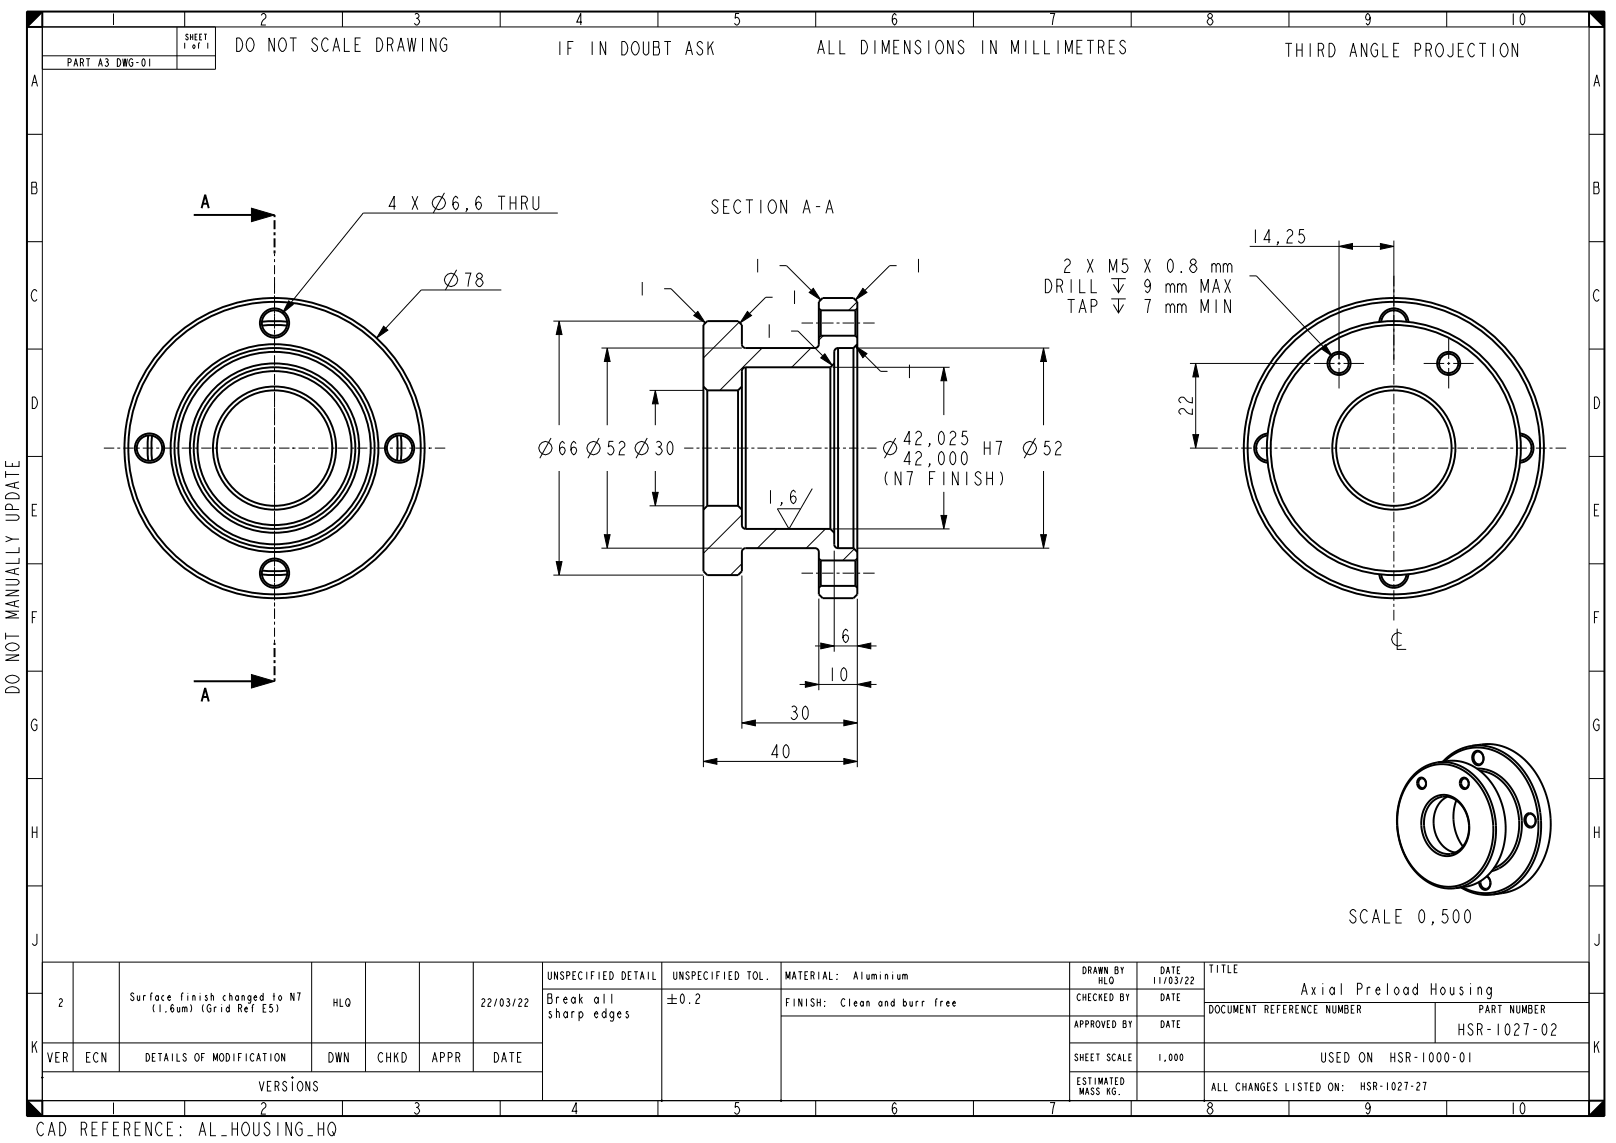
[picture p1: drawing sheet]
<svg xmlns="http://www.w3.org/2000/svg" width="420mm" height="297mm" viewBox="0 0 420 297" stroke-linecap="round" stroke-linejoin="round" font-family="sans-serif">
<g fill="#000">
<path d="M7 3h4l-4 4zM413 3h4v4zM65.4 54.1l6 1.7-6 1.8zM210.3 76l1.1-1.1 1.9 3zM224.3 74.9l1 1.1-3 1.9zM348 64l3.5-.7v1.5zM358.8 63.3l3.5 .7-3.5 .8zM75 78.2l1.2 .9-2.8 2.3zM99.7 84.8l1.1 1-2.9 2zM145.3 83.4l.8 3.5h-1.5zM157.8 90.4l.8 3.5h-1.5zM180.3 82l1.1-1.1 1.9 3z"/>
<path d="M194.3 80.9l1 1.1-3 1.9zM213.3 93l1.1-1.1 1.9 3zM222.3 89.9l3 2-1 1zM245.3 95.4l.8 3.5h-1.5zM271.2 90.4l.8 3.5h-1.5zM310.8 94.4l.7 3.5h-1.5zM343.4 90.6l1-1 1.9 3zM170.3 101.4l.8 3.5h-1.5zM310 112.9h1.5l-.7 3.5zM169.6 127.9h1.5l-.8 3.5zM244.6 133.9h1.5l-.8 3.5zM144.6 145.9h1.5l-.8 3.5z"/>
<path d="M157.1 138.9h1.5l-.8 3.5zM270.5 138.9h1.5l-.8 3.5zM65.4 175.3l6 1.7-6 1.8zM209.3 177.1l3.5 .7-3.5 .8zM213.3 167.1l3.5 .7-3.5 .8zM222.8 177.8l3.5-.7v1.5zM222.8 167.8l3.5-.7v1.5zM182.8 197.8l3.5-.7v1.5zM192.8 187.8l3.5-.7v1.5zM219.3 187.1l3.5 .7-3.5 .8zM219.3 197.1l3.5 .7-3.5 .8zM7 286l4 4h-4z"/>
<path d="M413 290l4-4v4z"/>
</g>
<g fill="none" stroke="#000" stroke-width=".26">
<path d="M7 3h4l-4 4zM7 7h410v279h-410zM11 3h402v287h-402zM11 14.5h45M46 7v11M48 3v4M56 7v11h-45M61.5 9.9a1.2 1.2 0 0 1 1.4 .8 2.17 2.17 0 0 1-.7 2.7h-.7zM89 3v4M116.1 10.4l-.5-.5a1.15 1.15 0 0 0-1.1 .8 2.17 2.17 0 0 0 .7 2.7h.4l.5-.6v-1.2h-.7M130 3v4M171 3v4"/>
<path d="M212 3v4M212.5 14l.9-3.5 .9 3.5M212.9 12.8h1M253 3v4M292.5 11.1l-.5-.6a.8 .8 0 0 0-.9 .9l.5 .5a1.23 1.23 0 0 1 .7 1.8l-.3 .3a1.15 1.15 0 0 1-1.1-.9M294 3v4M334 11.3h1.8M335 3v4M376 3v4M394.4 11.3v3.5l-1.4-3.5v3.5M413 3h4v4zM7 34.9h4"/>
<path d="M413 34.9h4M65.4 54.1l6 1.7-6 1.8zM115.5 50.1l-2.9 5.3M145 55.4h-50.6l-18.8 23.2M186.6 52.5l-.6-.6a.82 .82 0 0 0-.9 .9l.6 .6a1.21 1.21 0 0 1 .7 1.7l-.4 .3a1.2 1.2 0 0 1-1.1-.8M7 62.8h4M75 78.2l1.2 .9-2.8 2.3zM118.7 70.1l-2.9 5.2M130.3 75.3h-20.8l-9.2 10M172.6 75h1.8l6.4 6.5M200.8 77.2h-1.8l-4.2 4.3M202.6 69h1.8l6.4 6.5"/>
<path d="M210.3 76l1.1-1.1 1.9 3zM222.8 78.4l-2.2 2.2M224.3 74.9l1 1.1-3 1.9zM233 69h-1.8l-6.4 6.5M271.7 72.6a1.27 1.27 0 0 1 1.5 .8 2.11 2.11 0 0 1-.8 2.7h-.7zM274.7 74.3h.9l.6-.6v-.6l-.6-.5h-.9v3.5M275.6 74.3l.6 1.8M277.5 77.8h1.8M278.4 72.6v3.5M278.4 77.8v3.5M280.6 72.6v3.5h1.5M283.6 72.6v3.5h1.5"/>
<path d="M283.6 79.6h.9l.6-.6v-.6l-.6-.6h-.9v3.5M288.8 77.7h3.8M289.4 73.9l1.3 2.2 1.3-2.2M289.4 79.1l1.3 2.2 1.3-2.2M290.7 72.4v3.7M290.7 77.7v3.6M297.5 77.8h1.5l-.8 3.5M299 73.7l-.2 .6-.6 .3-.5-.3a1.33 1.33 0 0 1 .5-1.7 2.28 2.28 0 0 1 0 3.5l-.5-.6M303.1 74.3l.3-.6h.4l.4 .6v1.8M303.1 79.6l.3-.6h.4l.4 .6v1.7M303.1 73.7v2.4M303.1 79v2.3"/>
<path d="M304.2 74.3l.3-.6h.4l.4 .6v1.8M304.2 79.6l.3-.6h.4l.4 .6v1.7M306 74.3l.4-.6h.4l.3 .6v1.8M306 79.6l.4-.6h.4l.3 .6v1.7M306 73.7v2.4M306 79v2.3M307.1 74.3l.4-.6h.4l.4 .6v1.8M307.1 79.6l.4-.6h.4l.4 .6v1.7M312.2 76.1v-3.5l.9 2.9 .9-2.9v3.5M315.1 76.1l1-3.5 .9 3.5M315.5 74.9h1.1M316.1 77.8v3.5"/>
<path d="M318.3 72.6l1.5 3.5M319 69.1l.4-.6h.4l.4 .6v1.7M319.8 77.8v3.5l-1.5-3.5v3.5M319.8 72.6l-1.5 3.5M324.7 71.7h1.8l17.4 18.4M324.8 64h23.2M348 64l3.5-.7v1.5zM348 62.5v30.9M351.5 64h7.3M358.8 63.3l3.5 .7-3.5 .8zM362.3 62.5v30.9M413 62.8h4"/>
<path d="M7 90.7h4M99.7 84.8l1.1 1-2.9 2zM143.8 83.4h39M145.3 83.4l.8 3.5h-1.5zM145.3 86.9v23.6M156.3 90.4h36.5M157.8 90.4l.8 3.5h-1.5zM157.8 93.9v16.6M180.3 82l1.1-1.1 1.9 3zM192.1 83.7l-9.3 9.3M194.3 80.9l1 1.1-3 1.9zM198.1 90.4l-11 11"/>
<path d="M205.6 86h1.8l6.4 6.5M210.8 90.4l-5 5M213.3 93l1.1-1.1 1.9 3zM214 87.2l-1.2 1.2M216.4 95.4h30.4M222.3 89.9l3 2-1 1zM222.8 90.4h49.9M224.8 92.4l4.1 4.1h1.8M245.3 95.4l.8 3.5h-1.5zM245.3 98.9v9M271.2 90.4l.8 3.5h-1.5zM271.2 93.9v16.6"/>
<path d="M280.4 81.3l1-3.5 .9 3.5M280.8 80.1h1.1M309.3 94.4h31.2M310.8 94.4l.7 3.5h-1.5zM310.8 97.9v15M312.2 81.3v-3.5l.9 2.9 .9-2.9v3.5M343.4 90.6l1-1 1.9 3zM413 90.7h4M1.5 119.8v1.4h3.5v-1.4M7 118.6h4M143.2 113.8l-2.9 5.3M155.7 113.8l-2.9 5.3"/>
<path d="M168.2 113.8l-2.9 5.3M168.8 101.4h14M170.3 101.4l.8 3.5h-1.5zM170.3 104.9v5.6M232.8 113.8l-2.9 5.3M269.1 113.8l-2.9 5.3M309.3 116.4h7.2M310 112.9h1.5l-.7 3.5zM413 118.6h4M3.2 120.3v.9M145.3 122.4v23.5M157.1 138.9h1.5l-.8 3.5z"/>
<path d="M157.8 122.4v16.5M168.8 131.4h14M169.6 127.9h1.5l-.8 3.5zM170.3 122.4v5.5M192.8 133.8l-10 10M201.8 137.4l-5 5M211.1 127l-6 10.4-3.1-5.2M214.5 137.4l-5 5M216.4 137.4h30.4M244.6 133.9h1.5l-.8 3.5zM245.3 127.8v6.1M260 122.6a2.96 2.96 0 0 1 0 3.5"/>
<path d="M270.5 138.9h1.5l-.8 3.5zM271.2 122.4v16.5M7 146.5h4M143.8 149.4h39M144.6 145.9h1.5l-.8 3.5zM156.3 142.4h36.5M182.8 149.6v49.7M192.8 146.5l-3 2.9M192.8 149.6v39.7M212.8 155.5v23.8M216.8 143.1v26.2M222 142.6l-3 3"/>
<path d="M222.8 142.4h49.9M222.8 155.6v43.7M413 146.5h4M1.7 178.9a2.23 2.23 0 0 1 3.3 .4v.7h-3.5v-.7zM7 174.4h4M65.4 175.3l6 1.7-6 1.8zM207.8 177.8h1.5M209.3 177.1l3.5 .7-3.5 .8zM211.8 167.8h1.5M212.8 177.8h10M213.3 167.1l3.5 .7-3.5 .8zM216.8 167.8h6"/>
<path d="M222.8 177.8l3.5-.7v1.5zM222.8 167.8l3.5-.7v1.5zM226.3 177.8h1.5M226.3 167.8h1.5M363.1 163.3v5.4h2.4M364.3 164.7a1.72 1.72 0 0 0-2.6 1.4 1.72 1.72 0 0 0 2.6 1.5M413 174.4h4M182.8 197.8l3.5-.7v1.5zM186.3 197.8h33M192.8 187.8l3.5-.7v1.5zM196.3 187.8h23M219.3 187.1l3.5 .7-3.5 .8z"/>
<path d="M219.3 197.1l3.5 .7-3.5 .8zM7 202.3h4M413 202.3h4M7 230.2h4M413 230.2h4M7 258.1h4M11 250h402M19 250v28.5M31 250v28.5M34.8 258.3l-.3-.3-.5 .3 .1 .4 .7 .6-.1 .5-.4 .2-.4-.5M77.2 258h.8l-.4 2M81 250v28.5"/>
<path d="M95 250v28.5M109 250v28.5M123 250v28.5M141 257h172M141 250v36M169.7 252.5v2h.8M172 250v36M173.4 259.5h2.5M174.7 258.2v2.5M177.1 258.5l.2-.3a1.69 1.69 0 0 1 0 2.5 1.77 1.77 0 0 1-.2-2.2zM180.8 258.7l.4-.5h.3l.3 .5a.97 .97 0 0 1-.6 1l-.4 1h1M203 250v36"/>
<path d="M217.5 254.3l.1 .2zM217.5 253.2l.1 .1zM234.6 253.5l.4-.3 .2 .3v1M234.6 253.2v1.3M235.2 253.5l.4-.3 .2 .3v1M278 250v36M295.5 250v36M313 250v36M338.3 258.5l.7-3 .8 3M387.6 257.2l-.6-.7a1.11 1.11 0 0 0-.6 1 1.11 1.11 0 0 0 .6 1l.6-.8M387.6 256.5l-.1 2.7-.2 .3h-.6l-.1-.3M413 258.1h4"/>
<path d="M11 271h130M11 278.5h130M38 273.7a1.01 1.01 0 0 1 .9 1 1.01 1.01 0 0 1-.9 1zM40.1 261a1.78 1.78 0 0 0 0 2M71.9 261a1.78 1.78 0 0 1 0 2M74 273.7v2l-.8-2v2M163.3 263l-.2-.2-.3 .2 .6 .9-.3 .6h-.2l-.3-.4M173.4 260.7h2.5M179.2 260.5l.1 .2zM203 264h110M246 260.7h.7l-.3-.5a.74 .74 0 0 0-.4 .6 .74 .74 0 0 0 .4 .7l.3-.3M247.6 260.7h.7l-.3-.5a.74 .74 0 0 0-.4 .6 .74 .74 0 0 0 .4 .7l.3-.3"/>
<path d="M278 271h135M278 278.5h135M313 260.5h100M343.5 273.5v2.1l.4 .4h.2l.4-.4v-2.1M351.2 262.2h.5M352 261.2h-.8v2h.8M352.8 262.2h.5l.3-.3v-.3l-.3-.4h-.5v2M353.3 262.2l.3 1M373 260.5v10.5M7 286l4 4h-4zM11.3 292.2l-.5-.6a1.15 1.15 0 0 0-1 .9 2.17 2.17 0 0 0 .7 2.6h.3l.5-.6M48 286v4"/>
<path d="M89 286v4M130 286v4M171 286v4M212 286v4M253 286v4M294 286v4M335 286v4M347.8 281.4v2l-.8-2v2M348.9 283.2l.1 .2zM348.9 282.1l.1 .1zM376 286v4M413 290l4-4v4z"/>
<circle cx="114" cy="52.7" r="1.72"/>
<circle cx="117.2" cy="72.7" r="1.72"/>
<circle cx="141.7" cy="116.4" r="1.72"/>
<circle cx="154.2" cy="116.4" r="1.72"/>
<circle cx="166.7" cy="116.4" r="1.72"/>
<circle cx="231.3" cy="116.4" r="1.72"/>
<circle cx="267.6" cy="116.4" r="1.72"/>
</g>
<g fill="none" stroke="#000" stroke-width=".51">
<path d="M7 7l4-4v4zM7 3h410v287h-410zM413 3l4 4h-4zM50.4 55.8h15M52.4 54.1l.9-3.5 1 3.5M52.8 52.9h1.1M68.1 83.6l3.3-.2 3.2 .2M68.1 84.6l3.3-.2 3.2 .2M182.8 84.4l1-1h8l1 1v5l.3 .7 .5 .3h18.2a1 1 0 0 0 1-1v-11l1-1h8l1 1v76l-1 1h-8l-1-1v-11a1 1 0 0 0-1-1h-18a1 1 0 0 0-1 1v5l-1 1h-8l-1-1zM193.8 95.4a1 1 0 0 0-1 1v40a1 1 0 0 0 1 1M193.8 95.4v42M193.8 95.4h22"/>
<path d="M212.8 80.1l.5 .5M213.3 87.2l-.5 .5M213.3 80.6v6.6M213.3 87.2h9M213.3 80.6h9M215.8 95.4v42M216.8 94.4l-1 1M217.8 90.4a1 1 0 0 0-1 1v50a1 1 0 0 0 1 1M217.8 90.4v52M217.8 90.4h4M221.8 90.4v52M222.3 80.6v6.6"/>
<path d="M222.3 87.2l.5 .5M222.8 80.1l-.5 .5M222.8 89.4l-1 1M358.5 83.7a3.8 3.8 0 0 1 3.8-3.6 3.8 3.8 0 0 1 3.8 3.6M359 83.7a3.3 3.3 0 0 1 3.3-3.1 3.3 3.3 0 0 1 3.3 3.1M38.5 113.2l-.1 3.2 .1 3.3M39.5 113.2l-.1 3.2 .1 3.3M103.2 113.2l.2 3.2-.2 3.3M104.2 113.2l.2 3.2-.2 3.3M182.8 100.4l1 1M183.8 101.4v30M183.8 101.4h8"/>
<path d="M191.8 101.4v30M192.8 100.4l-1 1M329.5 113.1a3.3 3.3 0 0 0-3 3.3 3.3 3.3 0 0 0 3 3.3M329.5 112.6a3.8 3.8 0 0 0-3.5 3.8 3.8 3.8 0 0 0 3.5 3.8M395 112.6a3.8 3.8 0 0 1 3.6 3.8 3.8 3.8 0 0 1-3.6 3.8M395 113.1a3.3 3.3 0 0 1 3.1 3.3 3.3 3.3 0 0 1-3.1 3.3M183.8 131.4h8M183.8 131.4l-1 1M191.8 131.4l1 1M193.8 137.4h22M215.8 137.4l1 1M68.1 149.3l3.3 .1 3.2-.1"/>
<path d="M68.1 148.3l3.3 .1 3.2-.1M212.8 145.1l.5 .5M213.3 152.2h9M213.3 145.6h9M213.3 145.6v6.6M213.3 152.2l-.5 .5M217.8 142.4h4M221.8 142.4l1 1M222.3 152.2l.5 .5M222.3 145.6v6.6M222.8 145.1l-.5 .5M359 149.2a3.3 3.3 0 0 0 3.3 3 3.3 3.3 0 0 0 3.3-3"/>
<path d="M366.1 149.2a3.8 3.8 0 0 1-3.8 3.5 3.8 3.8 0 0 1-3.8-3.5M50.4 177h15M52.4 182.3l.9-3.5 1 3.5M52.8 181.1h1.1M373.6 198.1a12.8 12.8 0 0 0-10 10.5 19.7 19.7 0 0 0 6.8 20.2 11 11 0 0 0 7.9 2M373.6 198.1l2.5-.3a12.8 12.8 0 0 1 12.5 7.1 19.5 19.5 0 0 1-1.3 21.9 10.9 10.9 0 0 1-6.5 3.6l-2.5 .4M373.6 198.1a12.8 12.8 0 0 1 12.5 7.2 19.5 19.5 0 0 1-1.3 21.8 10.9 10.9 0 0 1-6.5 3.7M375.5 197.8a12.3 12.3 0 0 1 17.6 .3 22.7 22.7 0 0 1 3 28.5 12.1 12.1 0 0 1-15.9 4M382.6 193.8a14.5 14.5 0 0 1 13.7 6.9 23.5 23.5 0 0 1 .5 26.1 13.2 13.2 0 0 1-8.7 5.6M382.6 193.8l2.5-.3a14.5 14.5 0 0 1 13.7 6.8 23.4 23.4 0 0 1 .2 26.6 13.1 13.1 0 0 1-8.4 5.2l-2.5 .3M382.6 193.8a12.7 12.7 0 0 0-7.6 4.1M383.2 195.4a1.55 1.55 0 0 1 1.7 0 1.55 1.55 0 0 1 .7 1.6 1.49 1.49 0 0 1-1.3 1.9 1.49 1.49 0 0 1-1.6-1.6v-1.1z"/>
<path d="M383.4 195.7a1.35 1.35 0 0 1 1.6-.1 1.35 1.35 0 0 1 .6 1.4 1.3 1.3 0 0 1-1.3 1.6 1.3 1.3 0 0 1-1.3-1.5l.1-.8zM383.8 199.7a10.6 10.6 0 0 1 9.8 6.4 15.7 15.7 0 0 1-1.7 17.9 8.8 8.8 0 0 1-4.2 2.4M385.5 197h.1M367.6 201.6a10.4 10.4 0 0 1 15.1 .4 19.1 19.1 0 0 1 2.1 24.2 10.4 10.4 0 0 1-16.2 .8 19.1 19.1 0 0 1-2.1-24.2zM368.7 202.3a1.41 1.41 0 0 1 1.8 .4 1.41 1.41 0 0 1-.1 1.8 1.2 1.2 0 0 1-1.5 .4 1.2 1.2 0 0 1-.6-1.4zM369 202.5a1.21 1.21 0 0 1 1.5 .5 1.21 1.21 0 0 1-.3 1.6 1.21 1.21 0 0 1-1.5-.6 1.21 1.21 0 0 1 .3-1.5zM370.6 203.5h.1M371.6 208.1a5.4 5.4 0 0 1 8.5 1.3 9.2 9.2 0 0 1-1 12 5.6 5.6 0 0 1-8.2-2.1 9.3 9.3 0 0 1 .7-11.2zM372 208.5a5.2 5.2 0 0 1 8.4 1.5 8.6 8.6 0 0 1-1.2 10.9 5.3 5.3 0 0 1-7.9-2.4 8.8 8.8 0 0 1 .7-10zM376.1 207a7.8 7.8 0 0 0-2.9 9.9 6.8 6.8 0 0 0 5.1 4.6M378.5 208a13 13 0 0 0 1.7 11.9M381.7 203.5h.1"/>
<path d="M381.7 203.5a1.04 1.04 0 0 0-1.2-1.2 1.04 1.04 0 0 0-.7 1.6 .96 .96 0 0 0 1.1 .9 .96 .96 0 0 0 .8-1.3M381.7 203.5a1.22 1.22 0 0 0-1.3-1.4 1.22 1.22 0 0 0-1 1.7 1.18 1.18 0 0 0 1.3 1.2 1.18 1.18 0 0 0 1-1.5M384.6 200.3a11.8 11.8 0 0 1 9.6 9.1 14.1 14.1 0 0 1-3.9 15.1l-2.1 1.1M396.7 211.7a1.54 1.54 0 0 1 1.7-.1 1.54 1.54 0 0 1 .7 1.6 1.49 1.49 0 0 1-1.2 1.9 1.49 1.49 0 0 1-1.7-1.6l.1-1.1zM397 211.8a1.54 1.54 0 0 1 1.9 .4 1.54 1.54 0 0 1 0 1.9 1.28 1.28 0 0 1-1.5 .6 1.28 1.28 0 0 1-.9-1.5l.1-.8zM379.7 230.6a12.7 12.7 0 0 0 8.4 1.8M386.3 227.7a1.74 1.74 0 0 1 1 1.7 1.74 1.74 0 0 1-1.1 1.6 1.75 1.75 0 0 1-1.4-2.1M386.4 227.6a1.93 1.93 0 0 1 1 2 1.93 1.93 0 0 1-1.5 1.6 1.92 1.92 0 0 1-1.5-2.1M10.8 279.8l.4 .4M11.2 279.8l-.4 .4M75.8 279.8l.4 .4M76.2 279.8l-.4 .4"/>
<path d="M7 286h4v4zM171.8 285.8l.4 .4M172.2 285.8l-.4 .4M202.8 285.8l.4 .4M203.2 285.8l-.4 .4M277.8 285.8l.4 .4M278.2 285.8l-.4 .4M413 286h4l-4 4z"/>
<circle cx="71.4" cy="83.9" r="3.8"/>
<circle cx="71.4" cy="83.9" r="3.3"/>
<circle cx="348" cy="94.4" r="3"/>
<circle cx="348" cy="94.4" r="2.5"/>
<circle cx="376.5" cy="94.4" r="3"/>
<circle cx="376.5" cy="94.4" r="2.5"/>
<circle cx="38.9" cy="116.4" r="3.8"/>
<circle cx="38.9" cy="116.4" r="3.3"/>
<circle cx="71.3" cy="116.4" r="39"/>
<circle cx="71.3" cy="116.4" r="38"/>
<circle cx="71.3" cy="116.4" r="27"/>
<circle cx="71.3" cy="116.4" r="25"/>
<circle cx="71.3" cy="116.4" r="26"/>
<circle cx="71.3" cy="116.4" r="20"/>
<circle cx="71.3" cy="116.4" r="22"/>
<circle cx="71.3" cy="116.4" r="21"/>
<circle cx="71.3" cy="116.4" r="16"/>
<circle cx="71.3" cy="116.4" r="15"/>
<circle cx="103.9" cy="116.4" r="3.8"/>
<circle cx="103.9" cy="116.4" r="3.3"/>
<circle cx="362.3" cy="116.4" r="39"/>
<circle cx="362.3" cy="116.4" r="38"/>
<circle cx="362.3" cy="116.4" r="33"/>
<circle cx="362.3" cy="116.4" r="32"/>
<circle cx="362.3" cy="116.4" r="16"/>
<circle cx="362.3" cy="116.4" r="15"/>
<circle cx="71.4" cy="148.9" r="3.8"/>
<circle cx="71.4" cy="148.9" r="3.3"/>
</g>
<path d="M71.4 65.8v-10M71.4 177v-10" fill="none" stroke="#000" stroke-width=".51" stroke-dasharray=".8 .8 2.4 .8" stroke-linecap="butt"/>
<path d="M71.4 167v-101.2" fill="none" stroke="#000" stroke-width=".26" stroke-dasharray=".8 .8 2.4 .8" stroke-linecap="butt"/>
<!-- layer: 02___PRT_ALL_AXES -->
<g fill="none" stroke="#000" stroke-width=".26">
<path d="M71.4 72.1v2.7M71.4 75.6v.7M71.4 77.1v2.7M362.3 71.7v2.7M362.3 75.2v.8M362.3 76.8v2.7M71.4 80.6v.8M71.4 82.2v2.7M71.4 85.7v.8M71.4 87.3v2.7M71.4 90.7v.8M71.4 92.3v2.7"/>
<path d="M71.4 95.8v.8M71.4 97.4v2.7M208.3 83.9h3M212.1 83.9h.8M213.7 83.9h2.9M217.4 83.9h.8M219 83.9h3M222.8 83.9h.7M224.3 83.9h3M341.5 94.4h5.3M347.6 94.4h.8M348 87.9v5.4"/>
<path d="M348 94v.8M348 95.6v5.3M349.2 94.4h5.3M362.3 80.3v.8M362.3 81.9v2.7M362.3 85.4v.8M362.3 87v2.7M362.3 90.5v.8M362.3 92.1v2.7M362.3 95.6v.8M362.3 97.2v2.7M370 94.4h5.3"/>
<path d="M376.1 94.4h.8M376.5 87.9v5.4M376.5 94v.8M376.5 95.6v5.3M377.7 94.4h5.3M27 116.4h2.7M30.5 116.4h.8M32 116.4h2.8M35.5 116.4h.8M37.1 116.4h2.7M40.6 116.4h.8M42.2 116.4h2.7"/>
<path d="M45.7 116.4h.7M47.2 116.4h2.7M50.7 116.4h.8M52.3 116.4h2.7M55.8 116.4h.8M57.3 116.4h2.8M60.8 116.4h.8M62.4 116.4h2.7M65.9 116.4h.8M66.7 116.4h.1M67.5 116.4h2.7M71 116.4h.7"/>
<path d="M71.4 100.9v.7M71.4 102.4v2.7M71.4 105.9v.8M71.4 107.5v2.7M71.4 111v.8M71.4 112.6v2.7M71.4 116v.8M71.4 117.6v2.7M72.5 116.4h2.7M76 116.4h.1M76 116.4h.8M77.6 116.4h2.7"/>
<path d="M81.1 116.4h.8M82.6 116.4h2.8M86.1 116.4h.8M87.7 116.4h2.7M91.2 116.4h.8M92.8 116.4h2.7M96.3 116.4h.7M97.8 116.4h2.7M101.3 116.4h.8M102.9 116.4h2.7M106.4 116.4h.8M107.9 116.4h2.8"/>
<path d="M111.4 116.4h.1M111.4 116.4h.8M113 116.4h2.7M177.8 116.4h2.4M181 116.4h.8M182.6 116.4h2.4M185.8 116.4h.8M187.3 116.4h2.4M190.5 116.4h.8M192.1 116.4h2.4M195.3 116.4h.8M196.9 116.4h2.4"/>
<path d="M200 116.4h.8M201.6 116.4h2.4M204.8 116.4h.8M206.4 116.4h2.4M209.6 116.4h.7M211.1 116.4h2.4M214.3 116.4h.8M215.9 116.4h2.4M219.1 116.4h.8M220.7 116.4h2.4M223.8 116.4h.8M225.4 116.4h2.4"/>
<path d="M317.5 116.4h2.7M321 116.4h.8M322.6 116.4h2.7M326.1 116.4h.8M327.7 116.4h2.7M331.2 116.4h.8M332.8 116.4h2.8M336.3 116.4h.8M337.9 116.4h2.8M341.4 116.4h.8M343 116.4h2.8M346.6 116.4h.7"/>
<path d="M348.1 116.4h2.8M351.7 116.4h.7M353.2 116.4h2.8M356.8 116.4h.8M358.3 116.4h2.8M361.9 116.4h.8M362.3 100.7v.8M362.3 102.3v2.7M362.3 105.8v.8M362.3 107.4v2.8M362.3 110.9v.8M362.3 112.5v2.8"/>
<path d="M362.3 116v.8M362.3 117.6v2.8M363.4 116.4h2.8M367 116.4h.8M368.5 116.4h2.8M372.1 116.4h.8M373.7 116.4h2.7M377.2 116.4h.8M378.8 116.4h2.7M382.3 116.4h.8M383.9 116.4h2.7M387.4 116.4h.8"/>
<path d="M389 116.4h2.7M392.5 116.4h.8M394.1 116.4h2.7M397.6 116.4h.8M399.2 116.4h2.7M402.7 116.4h.8M404.3 116.4h2.7M71.4 121.1v.8M71.4 122.7v2.7M71.4 126.2v.7M71.4 127.7v2.7M71.4 131.2v.8"/>
<path d="M71.4 132.8v2.7M71.4 136.3v.8M71.4 137.9v2.7M362.3 121.2v.7M362.3 122.7v2.8M362.3 126.3v.7M362.3 127.8v2.8M362.3 131.4v.7M362.3 132.9v2.8M362.3 136.5v.8M362.3 138v2.8M71.4 141.3v.8"/>
<path d="M71.4 142.9v2.7M71.4 146.4v.8M71.4 148v2.7M71.4 151.5v.8M71.4 153v2.7M71.4 156.5v.8M71.4 158.1v2.7M208.3 148.9h3M212.1 148.9h.8M213.7 148.9h2.9M217.4 148.9h.8M219 148.9h3"/>
<path d="M222.8 148.9h.7M224.3 148.9h3M362.3 141.6v.8M362.3 143.1v2.8M362.3 146.7v.8M362.3 148.3v2.7M362.3 151.8v.8M362.3 153.4v2.7M362.3 156.9v.8M362.3 158.5v2.7"/>
</g>
<g font-size="4.6">
<text x="63.1" y="13.4">DO NOT SCALE DRAWING</text>
<text x="145.8" y="14.3">IF IN DOUBT ASK</text>
<text x="215.3" y="14">ALL DIMENSIONS IN MILLIMETRES</text>
<text x="336.1" y="14.8">THIRD ANGLE PROJECTION</text>
<text x="100.4" y="54.5">4 X</text>
<text x="117" y="54.5">6,6</text>
<text x="128.6" y="54.5">THRU</text>
<text x="186.3" y="55.4">SECTION</text>
<text x="208.9" y="55.4">A-A</text>
<text x="324.8" y="63.1">14,25</text>
<text x="195.4" y="70.8">1</text>
<text x="237.2" y="70.8">1</text>
<text x="275.9" y="70.8">2 X</text>
<text x="287.8" y="70.8">M5 X 0.8 mm</text>
<text x="120.1" y="74.5">78</text>
<text x="165.4" y="76.8">1</text>
<text x="205" y="79">1</text>
<text x="198.4" y="87.8">1</text>
<text x="234.9" y="98.2">1</text>
<text x="309.9" y="108.4" transform="rotate(-90 309.9 108.4)">22</text>
<text x="144.7" y="118.2">66</text>
<text x="157.2" y="118.2">52</text>
<text x="169.7" y="118.2">30</text>
<text x="234.3" y="115.6">42,025</text>
<text x="254.8" y="118.2">H7</text>
<text x="270.6" y="118.2">52</text>
<text x="234.3" y="120.8">42,000</text>
<text x="198.8" y="130.9">1,6</text>
<text x="228.9" y="126.1">(N7 FINISH)</text>
<text x="218.3" y="167">6</text>
<text x="5" y="178.2" transform="rotate(-90 5 178.2)">DO NOT MANUALLY UPDATE</text>
<text x="214.8" y="177">10</text>
<text x="204.8" y="187">30</text>
<text x="199.8" y="197">40</text>
<text x="351.6" y="239.8">SCALE</text>
<text x="369.2" y="239.8">0,500</text>
<text x="11" y="295.1">CAD REFERENCE:</text>
<text x="52.7" y="295.1">AL_HOUSING_HQ</text>
</g>
<g font-size="3.9">
<text x="28.4" y="6.5">1</text>
<text x="67.4" y="6.5">2</text>
<text x="107.3" y="6.5">3</text>
<text x="149.4" y="6.5">4</text>
<text x="190.4" y="6.5">5</text>
<text x="231.4" y="6.5">6</text>
<text x="272.4" y="6.5">7</text>
<text x="313.4" y="6.5">8</text>
<text x="354.4" y="6.5">9</text>
<text x="392.3" y="6.5">10</text>
<text x="7.9" y="22.5">A</text>
<text x="413.9" y="22.5">A</text>
<text x="7.9" y="50.4">B</text>
<text x="413.9" y="50.4">B</text>
<text x="7.9" y="78.3">C</text>
<text x="413.9" y="78.3">C</text>
<text x="7.9" y="106.2">D</text>
<text x="413.9" y="106.2">D</text>
<text x="7.9" y="134.1">E</text>
<text x="413.9" y="134.1">E</text>
<text x="7.9" y="161.9">F</text>
<text x="413.9" y="161.9">F</text>
<text x="7.9" y="189.8">G</text>
<text x="413.9" y="189.8">G</text>
<text x="7.9" y="217.7">H</text>
<text x="413.9" y="217.7">H</text>
<text x="7.9" y="245.6">J</text>
<text x="413.9" y="245.6">J</text>
<text x="339.9" y="258.5">Axial Preload Housing</text>
<text x="379.8" y="269">HSR-1027-02</text>
<text x="7.9" y="273.5">K</text>
<text x="413.9" y="273.5">K</text>
<text x="28.4" y="289.5">1</text>
<text x="67.4" y="289.5">2</text>
<text x="107.3" y="289.5">3</text>
<text x="148.3" y="289.5">4</text>
<text x="190.4" y="289.5">5</text>
<text x="231.4" y="289.5">6</text>
<text x="272.4" y="289.5">7</text>
<text x="313.4" y="289.5">8</text>
<text x="354.4" y="289.5">9</text>
<text x="392.3" y="289.5">10</text>
</g>
<g font-size="3.3">
<text x="142" y="260.7">Break all</text>
<text x="142" y="264.5">sharp edges</text>
<text x="12.2" y="276">VER</text>
<text x="22.2" y="276">ECN</text>
<text x="85.2" y="276">DWN</text>
<text x="98.3" y="276">CHKD</text>
<text x="112.3" y="276">APPR</text>
<text x="128.3" y="276">DATE</text>
<text x="344.6" y="276">USED ON</text>
<text x="361.2" y="276">HSR-1000-01</text>
<text x="67.7" y="283.5">VERSIONS</text>
</g>
<g font-size="2.6">
<text x="17.6" y="17.3">PART</text>
<text x="25.4" y="17.3">A3</text>
<text x="30.4" y="17.3">DWG-0</text>
<text x="38.2" y="17.3">1</text>
<text x="143.3" y="254.5">UNSPECIFIED DETAIL</text>
<text x="175.8" y="254.5">UNSPECIFIED TOL.</text>
<text x="204" y="254.5">MATERIAL:</text>
<text x="220.2" y="254.5">Aluminium</text>
<text x="314" y="252.7">TITLE</text>
<text x="15" y="261.5">2</text>
<text x="35.4" y="260">Surface finish changed to N7</text>
<text x="40.6" y="263">(1.6um) (Grid Ref E5)</text>
<text x="86.5" y="261.5">HLQ</text>
<text x="125.4" y="261.5">22/03/22</text>
<text x="204" y="261.5">FINISH:</text>
<text x="217.2" y="261.5">Clean and burr free</text>
<text x="314" y="263.2">DOCUMENT REFERENCE NUMBER</text>
<text x="384.9" y="263.2">PART NUMBER</text>
<text x="39.1" y="275.7">DETAILS OF MODIFICATION</text>
<text x="314.6" y="283.4">ALL CHANGES LISTED ON:</text>
<text x="354.2" y="283.2">HSR-1027-27</text>
</g>
<g font-size="2.3">
<text x="281.6" y="253">DRAWN BY</text>
<text x="285.5" y="255.6">HLQ</text>
<text x="299.8" y="255.6">11/03/22</text>
<text x="301.7" y="253">DATE</text>
<text x="280.3" y="260">CHECKED BY</text>
<text x="301.7" y="260">DATE</text>
<text x="279.7" y="267">APPROVED BY</text>
<text x="301.7" y="267">DATE</text>
<text x="279.7" y="275.6">SHEET SCALE</text>
<text x="301" y="275.6">1,000</text>
<text x="280.3" y="281.8">ESTIMATED</text>
<text x="281" y="284.4">MASS KG.</text>
</g>
<g font-size="2">
<text x="48.2" y="10.4">SHEET</text>
<text x="47.4" y="12.6">1 of 1</text>
</g>
</svg>
